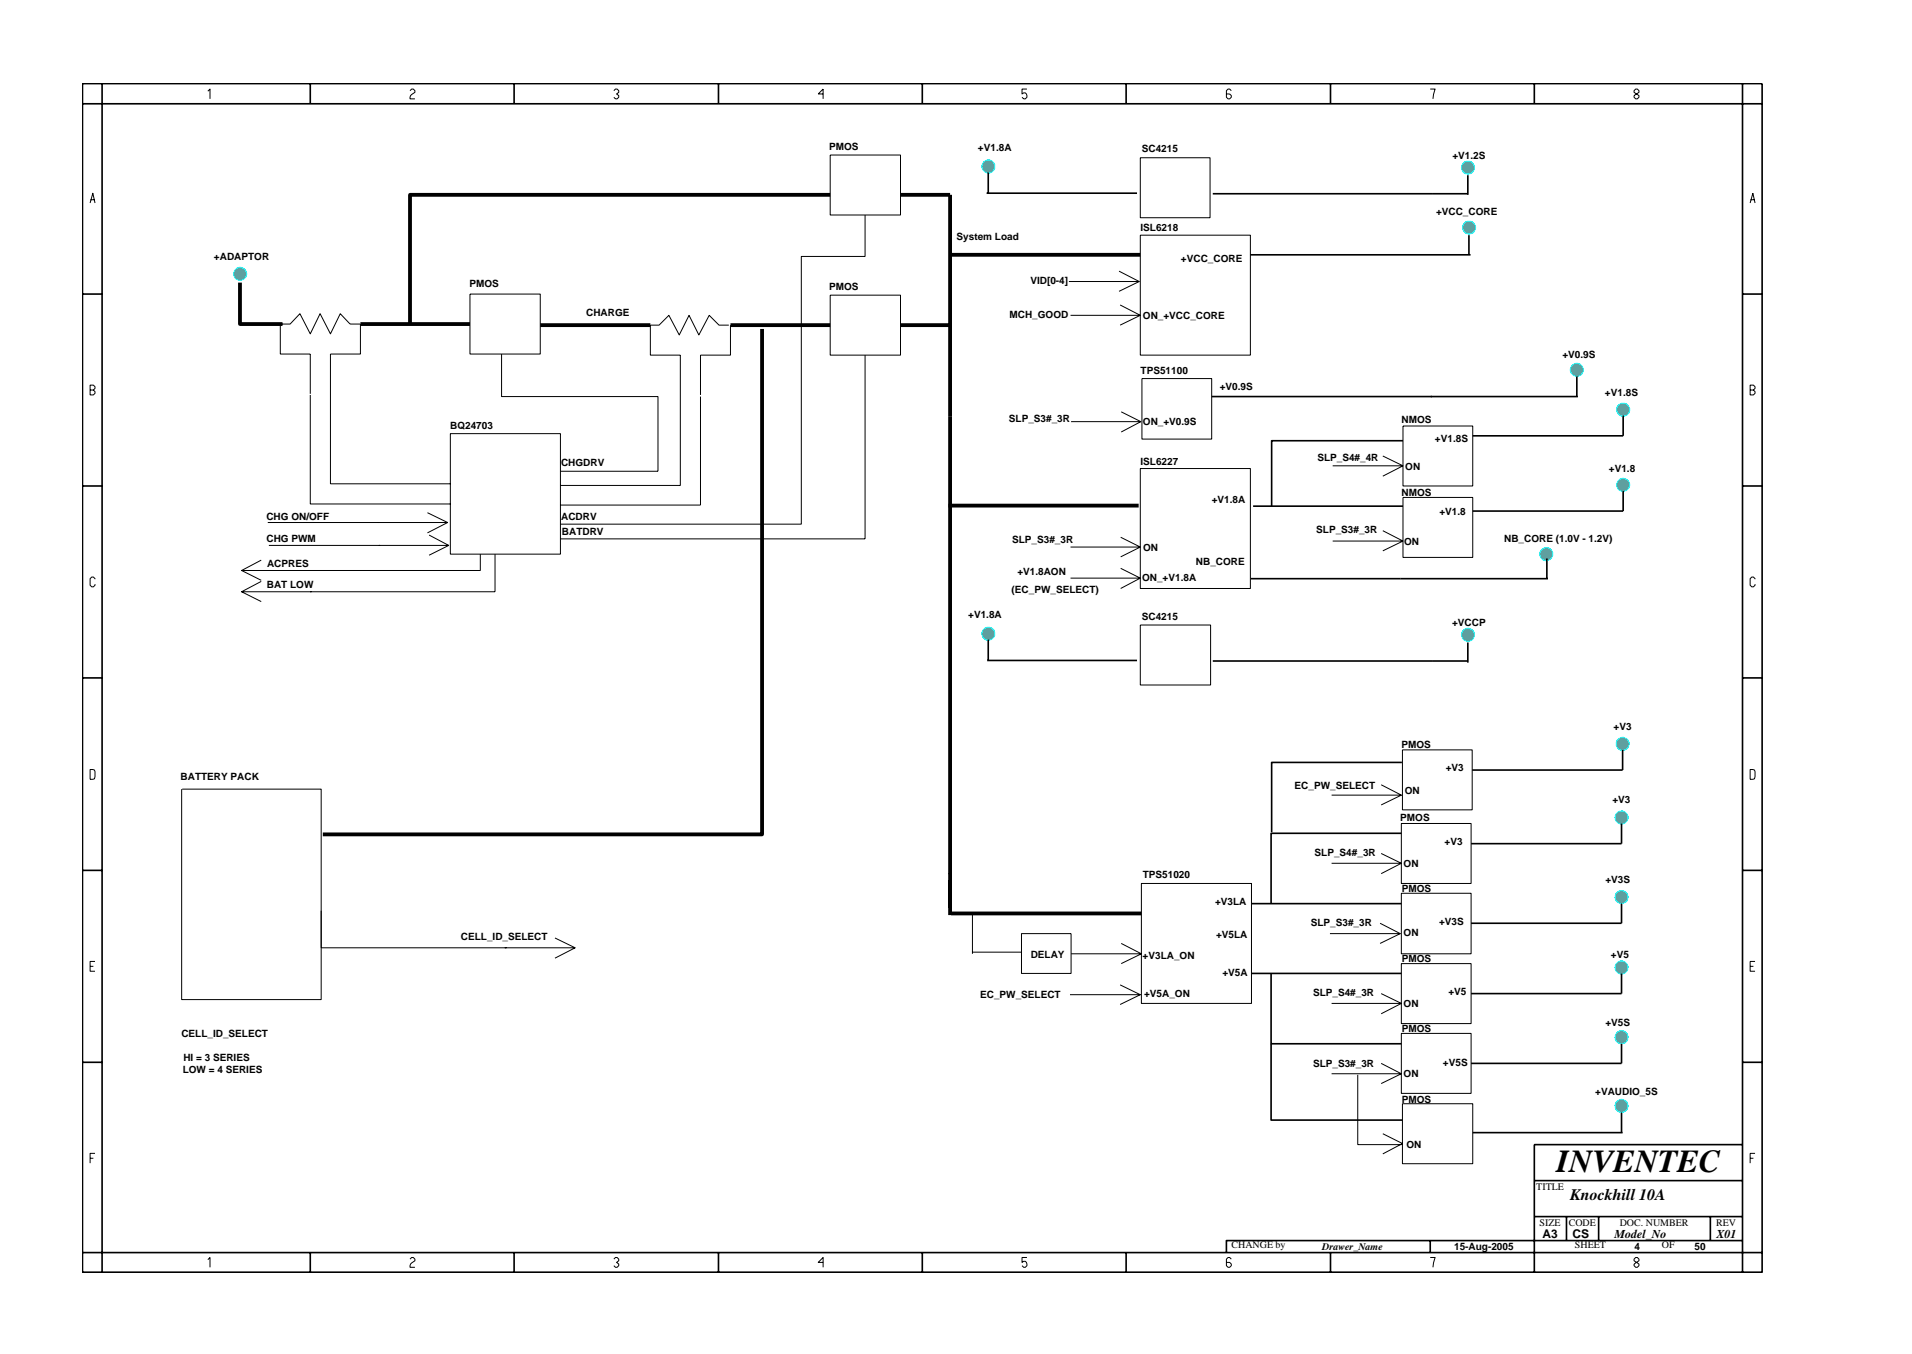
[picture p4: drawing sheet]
<svg xmlns="http://www.w3.org/2000/svg" width="297mm" height="210mm" viewBox="0 0 297 210" stroke-linecap="round" stroke-linejoin="round" font-family="sans-serif">
<g fill="none" stroke="#000" stroke-width=".25">
<path d="M12.8 13h261v184.6h-261zM12.8 16.1h261M15.9 13v184.6M48.2 13v3.1M79.9 13v3.1M111.6 13v3.1M143.3 13v3.1M174.9 13v3.1M206.7 13v3.1M238.4 13v3.1M270.7 13v184.6M194.3 39.6h34.2"/>
<path d="M12.8 45.7h3.1M270.7 45.7h3.1M12.8 75.5h3.1M188.2 61.6h34.2M194.7 78.6h23.3M228.8 67.7h23.4M270.7 75.5h3.1M12.8 105.3h3.1M270.7 105.3h3.1M12.8 135.2h3.1M217.7 129.4h-20.2v10.9M270.7 135.2h3.1"/>
<path d="M194.4 140.3h23.3M197.5 151.2v10.9h20.2M12.8 165h3.1M270.7 165h3.1M270.7 177.7h-32.3v19.9M12.8 194.5h261M48.2 194.5v3.1M79.9 194.5v3.1M111.6 194.5v3.1M143.3 194.5v3.1M174.9 194.5v3.1M206.7 194.5v3.1"/>
<path d="M222.2 192.6v1.9M238.4 183.3h32.3M238.4 188.9h32.3M243.4 188.9v3.7M248.4 188.9v3.7M265.7 188.9v3.7M270.7 192.6h-80.2v1.9"/>
</g>
<path d="M129 30.3h-65.3v20M139.9 30.3h7.7v20.2h-7.7M147.6 39.6h29.6M37.3 43.9v6.4h6.6M56 50.3h17M83.9 50.5h17.1M113.5 50.5h15.5M147.3 78.5h29.6M147.8 141.8h29.5" fill="none" stroke="#000" stroke-width=".59"/>
<g fill="none" stroke="#000" stroke-width=".16">
<path d="M129 24.1h10.9v9.3h-10.9zM177.2 36.5h17.1v18.6h-17.1zM42.8 50.3h1.1M43.5 50.3v4.7h4.7v6.2M43.7 50.3h1.4l1.5-1.6 1.6 3.1 1.5-3.1 1.6 3.1 1.6-3.1 1.5 1.6h1.6v4.7h-4.7v20.1h18.7M73 45.7h10.9v9.3h-10.9zM113.2 50.5h-1.5l-1.5-1.5-1.6 3-1.6-3-1.5 3-1.6-3-1.5 1.5h-1.4v4.6h4.7v20.3h-18.6M113.5 50.5v4.6h-4.7v6.2M129 45.8h10.9v9.3h-10.9zM166.3 49h10.9M174 47.4l3.2 1.6-3.2 1.5M48.2 61.3v17h21.8"/>
<path d="M70 67.3h17.1v18.7h-17.1zM108.8 61.6v16.8h-21.7M166.4 65.5h10.8M174.2 64l3 1.5-3 1.6M177.2 72.8h17.1v18.6h-17.1zM207 72.3h11M214.8 70.8l3.2 1.5-3.2 1.6M218 66.2h10.8v9.3h-10.8zM166.3 89.8h10.9M174.1 88.3l3.1 1.5-3.1 1.6M177.3 137.2h17.1v18.6h-17.1zM214.6 132.5l3.1 1.6h-10.8"/>
<path d="M217.7 127.9h10.8v9.3h-10.8zM217.7 138.7h10.8v9.4h-10.8zM217.7 134.1l-3.1 1.6M166.4 148.1h10.9M174.2 146.5l3.1 1.6-3.1 1.5M206.6 145h10.9M214.4 143.4l3.1 1.6-3.1 1.5M214.6 154.3l3.1 1.5h-10.8M217.7 149.6h10.8v9.3h-10.8zM217.7 155.8l-3.1 1.6M206.9 166.7h10.8M214.6 165.1l3.1 1.6-3.1 1.6"/>
<path d="M217.7 160.5h10.8v9.3h-10.8z"/>
</g>
<circle cx="228.2" cy="35.3" r="1.02" fill="#5f9f9f"/>
<circle cx="228.2" cy="35.3" r="1.02" fill="none" stroke="#0ff" stroke-width=".16"/>
<circle cx="245" cy="57.4" r="1.02" fill="#5f9f9f"/>
<circle cx="245" cy="57.4" r="1.02" fill="none" stroke="#0ff" stroke-width=".16"/>
<path d="M228.2 36.5v3.1M245 58.4v3.2" fill="none" stroke="#000" stroke-width=".25"/>
<circle cx="252.2" cy="63.6" r="1.02" fill="#5f9f9f"/>
<circle cx="252.2" cy="63.6" r="1.02" fill="none" stroke="#0ff" stroke-width=".16"/>
<path d="M252.2 64.5v3.2M228.5 131h23.4" fill="none" stroke="#000" stroke-width=".25"/>
<circle cx="251.9" cy="126.9" r="1.02" fill="#5f9f9f"/>
<circle cx="251.9" cy="126.9" r="1.02" fill="none" stroke="#0ff" stroke-width=".16"/>
<path d="M251.9 127.9v3.1M228.5 143.4h23.4" fill="none" stroke="#000" stroke-width=".25"/>
<circle cx="251.9" cy="139.3" r="1.02" fill="#5f9f9f"/>
<circle cx="251.9" cy="139.3" r="1.02" fill="none" stroke="#0ff" stroke-width=".16"/>
<path d="M228.5 154.3h23.4M251.9 140.3v3.1" fill="none" stroke="#000" stroke-width=".25"/>
<circle cx="251.9" cy="150.2" r="1.02" fill="#5f9f9f"/>
<circle cx="251.9" cy="150.2" r="1.02" fill="none" stroke="#0ff" stroke-width=".16"/>
<path d="M251.9 151.2v3.1M228.5 165.1h23.4" fill="none" stroke="#000" stroke-width=".25"/>
<circle cx="251.9" cy="161.1" r="1.02" fill="#5f9f9f"/>
<circle cx="251.9" cy="161.1" r="1.02" fill="none" stroke="#0ff" stroke-width=".16"/>
<path d="M218 68.4h-20.4v10.2M228.8 79.4h23.4M251.9 162.1v3" fill="none" stroke="#000" stroke-width=".25"/>
<path d="M218 77.2h10.8v9.4h-10.8zM207 84h11M214.8 82.4l3.2 1.6-3.2 1.5" fill="none" stroke="#000" stroke-width=".16"/>
<circle cx="252.2" cy="75.3" r="1.02" fill="#5f9f9f"/>
<circle cx="252.2" cy="75.3" r="1.02" fill="none" stroke="#0ff" stroke-width=".16"/>
<path d="M252.2 76.2v3.2" fill="none" stroke="#000" stroke-width=".25"/>
<circle cx="37.3" cy="42.5" r="1.02" fill="#5f9f9f"/>
<circle cx="37.3" cy="42.5" r="1.02" fill="none" stroke="#0ff" stroke-width=".16"/>
<path d="M194.4 151.2h23.3" fill="none" stroke="#000" stroke-width=".25"/>
<path d="M158.7 145h7.7v6.2h-7.7zM210.9 166.9v10.8h6.8M214.8 176.1l3.1 1.5-3.1 1.6M217.9 171.4h10.9v9.3h-10.9z" fill="none" stroke="#000" stroke-width=".16"/>
<circle cx="251.9" cy="171.7" r="1.02" fill="#5f9f9f"/>
<circle cx="251.9" cy="171.7" r="1.02" fill="none" stroke="#0ff" stroke-width=".16"/>
<path d="M188.4 30.1h34.2M251.9 172.7v3.2" fill="none" stroke="#000" stroke-width=".25"/>
<g fill="none" stroke="#000" stroke-width=".16">
<path d="M134.4 33.4v6.4h-9.9v41.6h-37.4M177.2 24.5h10.8v9.3h-10.8zM77.9 55v6.6h24.3v11.6h-15.1M134.4 55.1v28.6h-47.3M66.4 79.6l3.1 1.5-3.1 1.6M37.5 91.9l3.1 1.5M40.6 87l-3.1 1.6 3.1 1.5M40.6 90.3l-3.1 1.6h10.9M41.6 81.1h27.9M41.8 84.7h17.2M66.7 83.1l3 1.6h-10.8M69.7 84.7l-3 1.5"/>
<path d="M74.6 86v2.6h-37.1M76.9 86v5.9h-28.7"/>
</g>
<circle cx="228.1" cy="26" r="1.02" fill="#5f9f9f"/>
<circle cx="228.1" cy="26" r="1.02" fill="none" stroke="#0ff" stroke-width=".16"/>
<path d="M222.6 30.1h5.4M228 27.2v3.1M222.3 61.6h22.8M194.3 89.9h23.3M197.5 162.1v11.8h20.4M228.8 175.9h23.3" fill="none" stroke="#000" stroke-width=".25"/>
<path d="M166.1 43.7h10.9M173.8 42.1l3.2 1.6-3.2 1.5M177.4 58.8h10.8v9.4h-10.8zM166.3 84.9h10.9M174.1 83.4l3.1 1.5-3.1 1.6M151.1 141.8v6.3M151.1 147.9h7.6" fill="none" stroke="#000" stroke-width=".16"/>
<path d="M147.6 50.3v85.4" fill="none" stroke="#000" stroke-width=".59"/>
<circle cx="240.2" cy="86" r="1.02" fill="#5f9f9f"/>
<circle cx="240.2" cy="86" r="1.02" fill="none" stroke="#0ff" stroke-width=".16"/>
<path d="M217.6 89.9h22.9M240.3 86.7v3.2M228.7 119.6h23.4" fill="none" stroke="#000" stroke-width=".25"/>
<path d="M147.6 135.6v6.5" fill="none" stroke="#000" stroke-width=".59"/>
<path d="M217.9 116.4h10.8v9.4h-10.8zM174 152.9l3.2 1.6h-11M177.2 154.5l-3.2 1.5" fill="none" stroke="#000" stroke-width=".16"/>
<circle cx="252.1" cy="115.5" r="1.02" fill="#5f9f9f"/>
<circle cx="252.1" cy="115.5" r="1.02" fill="none" stroke="#0ff" stroke-width=".16"/>
<path d="M217.8 118.4h-20.2v10.8M252.1 116.4v3.2" fill="none" stroke="#000" stroke-width=".25"/>
<path d="M28.2 122.5v32.7h21.7v-32.7h-21.6M214.6 121.9l3.1 1.6h-10.8M217.7 123.5l-3.1 1.5M49.9 141.4v5.8h39.5M86.2 145.7l3.2 1.5-3.2 1.6" fill="none" stroke="#000" stroke-width=".16"/>
<path d="M118.4 51.1v78.5h-68.2" fill="none" stroke="#000" stroke-width=".59"/>
<circle cx="153.5" cy="25.9" r="1.02" fill="#5f9f9f"/>
<circle cx="153.5" cy="25.9" r="1.02" fill="none" stroke="#0ff" stroke-width=".16"/>
<path d="M153.3 30h23.3M153.5 26.8v3.1M188.4 102.6h34.2" fill="none" stroke="#000" stroke-width=".25"/>
<path d="M177.2 97.1h10.9v9.3h-10.9z" fill="none" stroke="#000" stroke-width=".16"/>
<circle cx="228.1" cy="98.6" r="1.02" fill="#5f9f9f"/>
<circle cx="228.1" cy="98.6" r="1.02" fill="none" stroke="#0ff" stroke-width=".16"/>
<path d="M228 99.8v3.1M222.6 102.6h5.4" fill="none" stroke="#000" stroke-width=".25"/>
<circle cx="153.5" cy="98.4" r="1.02" fill="#5f9f9f"/>
<circle cx="153.5" cy="98.4" r="1.02" fill="none" stroke="#0ff" stroke-width=".16"/>
<path d="M153.5 99.3v3.2M153.4 102.6h23.2" fill="none" stroke="#000" stroke-width=".25"/>
<g fill="none" stroke="#000" stroke-width=".16">
<path d="M32.3 14.2l.3-.4v1.6M63.7 14.1l.3-.3h.2l.3 .3v.2l-.5 .4-.3 .4v.3h.8M95.4 14.1l.2-.3h.3l.2 .3v.2l-.3 .3 .3 .2v.3l-.2 .3h-.3l-.2-.3M127.9 14.6h-.8l.8-.8v1.6M159.5 13.8h-.7v.8l.2-.2a.5 .5 0 0 1 .5 .7l-.2 .3h-.3l-.2-.3M191.3 14.1l-.3-.3h-.2l-.3 .3v1l.3 .3h.2l.3-.3v-.3l-.3-.2h-.5M222.2 13.8h.8l-.4 1.6M253.9 14.1l.2-.3h.3l.2 .3v.2l-.7 .5v.3l.2 .3h.3l.2-.3v-.3l-.7-.5zM14 31.5l.4-1.5 .4 1.5M14.1 31h.6M271.9 31.5l.4-1.5 .4 1.5M272 31h.6"/>
<path d="M271.9 59.8h.5l.3 .3v.2l-.3 .3 .3 .2v.3l-.3 .2h-.5zM14 60.6h.5l.3-.3v-.2l-.3-.3h-.5v1.5h.5l.3-.2v-.3l-.3-.2M271.9 60.6h.5M14.8 89.9l-.3-.3h-.2l-.3 .3v1l.3 .2h.2l.3-.2v-.2M272.7 89.9l-.3-.3h-.3l-.2 .3v1l.2 .2h.3l.3-.2v-.2M14 119.5l.7 .1 .1 .2-.1 1.1-.7 .1zM271.9 119.5l.7 .1 .1 .2-.1 1.1-.7 .1zM14 150.1h.5M14.8 149.3h-.8v1.5h.8M271.9 150.1h.5M272.7 149.3h-.8v1.5h.8M14 179.9h.5"/>
<path d="M14.8 179.1h-.8v1.5M271.9 179.9h.5M272.7 179.1h-.8v1.5M32.3 195.6l.3-.3v1.5M63.7 195.5l.3-.2h.2l.3 .2v.3l-.7 .5-.1 .2v.3h.8M95.4 195.5l.2-.2h.3l.2 .2v.3l-.3 .2 .3 .3v.2l-.2 .3h-.3l-.2-.3M127.9 196h-.8l.8-.7v1.5M159.5 195.3h-.7v.7l.2-.1a.5 .5 0 0 1 .5 .6l-.2 .3h-.3l-.2-.3M191.3 195.5l-.3-.2h-.2l-.3 .2v1l.3 .3h.2l.3-.3v-.2l-.3-.3h-.5M222.2 195.3h.8l-.4 1.5M254.1 195.3l-.2 .2v.3l.7 .5v.2l-.2 .3h-.3l-.2-.3v-.2l.7-.5v-.3l-.2-.2z"/>
</g>
<text font-size="5" x="241.8" y="182">INVENTEC</text>
<text font-size="2.5" x="244" y="186.3">Knockhill 10A</text>
<g font-size="1.9">
<text x="239.6" y="192.2">A3</text>
<text x="244.3" y="192.3">CS</text>
<text x="250.8" y="192.2">Model_No</text>
<text x="266.6" y="192.2">X01</text>
</g>
<g font-size="1.6">
<text x="128.8" y="23.3">PMOS</text>
<text x="151.9" y="23.4">+V1.8A</text>
<text x="177.4" y="23.6">SC4215</text>
<text x="225.6" y="24.7">+V1.2S</text>
<text x="177.2" y="35.9">ISL6218</text>
<text x="223.1" y="33.4">+VCC_CORE</text>
<text x="33.2" y="40.4">+ADAPTOR</text>
<text x="148.6" y="37.3">System Load</text>
<text x="183.5" y="40.7">+VCC_CORE</text>
<text x="72.9" y="44.6">PMOS</text>
<text x="128.8" y="45.1">PMOS</text>
<text x="160.1" y="44">VID[0-4]</text>
<text x="91.1" y="49.1">CHARGE</text>
<text x="156.8" y="49.4">MCH_GOOD</text>
<text x="177.6" y="49.5">ON_+VCC_CORE</text>
<text x="177.2" y="58.1">TPS51100</text>
<text x="242.7" y="55.6">+V0.9S</text>
<text x="156.7" y="65.5">SLP_S3#_3R</text>
<text x="189.5" y="60.6">+V0.9S</text>
<text x="217.7" y="65.7">NMOS</text>
<text x="249.3" y="61.6">+V1.8S</text>
<text x="69.9" y="66.6">BQ24703</text>
<text x="177.6" y="66.1">ON_+V0.9S</text>
<text x="204.7" y="71.6">SLP_S4#_4R</text>
<text x="222.9" y="68.7">+V1.8S</text>
<text x="87.2" y="72.4">CHGDRV</text>
<text x="177.2" y="72.2">ISL6227</text>
<text x="217.7" y="77">NMOS</text>
<text x="218.3" y="72.9">ON</text>
<text x="249.9" y="73.3">+V1.8</text>
<text x="41.4" y="80.8">CHG ON/OFF</text>
<text x="87.2" y="80.8">ACDRV</text>
<text x="87.3" y="83.1">BATDRV</text>
<text x="188.3" y="78.1">+V1.8A</text>
<text x="204.5" y="82.8">SLP_S3#_3R</text>
<text x="223.6" y="79.9">+V1.8</text>
<text x="41.4" y="84.1">CHG PWM</text>
<text x="41.5" y="88">ACPRES</text>
<text x="157.2" y="84.3">SLP_S3#_3R</text>
<text x="158" y="89.3">+V1.8AON</text>
<text x="177.6" y="85.5">ON</text>
<text x="185.8" y="87.7">NB_CORE</text>
<text x="218.1" y="84.6">ON</text>
<text x="233.7" y="84.1">NB_CORE (1.0V - 1.2V)</text>
<text x="41.4" y="91.3">BAT LOW</text>
<text x="150.4" y="95.9">+V1.8A</text>
<text x="157.2" y="92">(EC_PW_SELECT)</text>
<text x="177.4" y="90.2">ON_+V1.8A</text>
<text x="177.4" y="96.3">SC4215</text>
<text x="225.6" y="97.2">+VCCP</text>
<text x="250.7" y="113.4">+V3</text>
<text x="217.7" y="116.1">PMOS</text>
<text x="224.6" y="119.7">+V3</text>
<text x="28.1" y="121.1">BATTERY PACK</text>
<text x="201.1" y="122.4">EC_PW_SELECT</text>
<text x="218.2" y="123.3">ON</text>
<text x="250.5" y="124.7">+V3</text>
<text x="217.5" y="127.5">PMOS</text>
<text x="224.4" y="131.2">+V3</text>
<text x="177.5" y="136.4">TPS51020</text>
<text x="204.2" y="132.9">SLP_S4#_3R</text>
<text x="218.1" y="134.6">ON</text>
<text x="249.4" y="137.2">+V3S</text>
<text x="188.8" y="140.6">+V3LA</text>
<text x="203.6" y="143.8">SLP_S3#_3R</text>
<text x="217.8" y="138.5">PMOS</text>
<text x="223.6" y="143.6">+V3S</text>
<text x="71.6" y="146">CELL_ID_SELECT</text>
<text x="160.1" y="148.7">DELAY</text>
<text x="177.5" y="148.9">+V3LA_ON</text>
<text x="188.9" y="145.7">+V5LA</text>
<text x="217.8" y="149.5">PMOS</text>
<text x="218.1" y="145.4">ON</text>
<text x="250.3" y="148.7">+V5</text>
<text x="152.3" y="155">EC_PW_SELECT</text>
<text x="177.7" y="154.9">+V5A_ON</text>
<text x="189.9" y="151.6">+V5A</text>
<text x="204" y="154.7">SLP_S4#_3R</text>
<text x="225" y="154.4">+V5</text>
<text x="28.2" y="161.1">CELL_ID_SELECT</text>
<text x="217.8" y="160.3">PMOS</text>
<text x="218.1" y="156.4">ON</text>
<text x="249.4" y="159.4">+V5S</text>
<text x="28.4" y="166.6">LOW = 4 SERIES</text>
<text x="28.5" y="164.7">HI = 3 SERIES</text>
<text x="204" y="165.7">SLP_S3#_3R</text>
<text x="218.1" y="167.3">ON</text>
<text x="224.2" y="165.5">+V5S</text>
<text x="217.8" y="171.2">PMOS</text>
<text x="247.8" y="170">+VAUDIO_5S</text>
<text x="218.5" y="178.3">ON</text>
<text x="238.7" y="184.8">TITLE</text>
<text x="239.2" y="190.4">SIZE</text>
<text x="243.7" y="190.4">CODE</text>
<text x="251.6" y="190.4">DOC. NUMBER</text>
<text x="266.6" y="190.4">REV</text>
<text x="191.3" y="193.9">CHANGE by</text>
<text x="205.4" y="194.1">Drawer_Name</text>
<text x="225.9" y="194.1">15-Aug-2005</text>
<text x="244.7" y="193.9">SHEET</text>
<text x="253.9" y="194.1">4</text>
<text x="258.2" y="193.9">OF</text>
<text x="263.3" y="194.1">50</text>
</g>
</svg>
